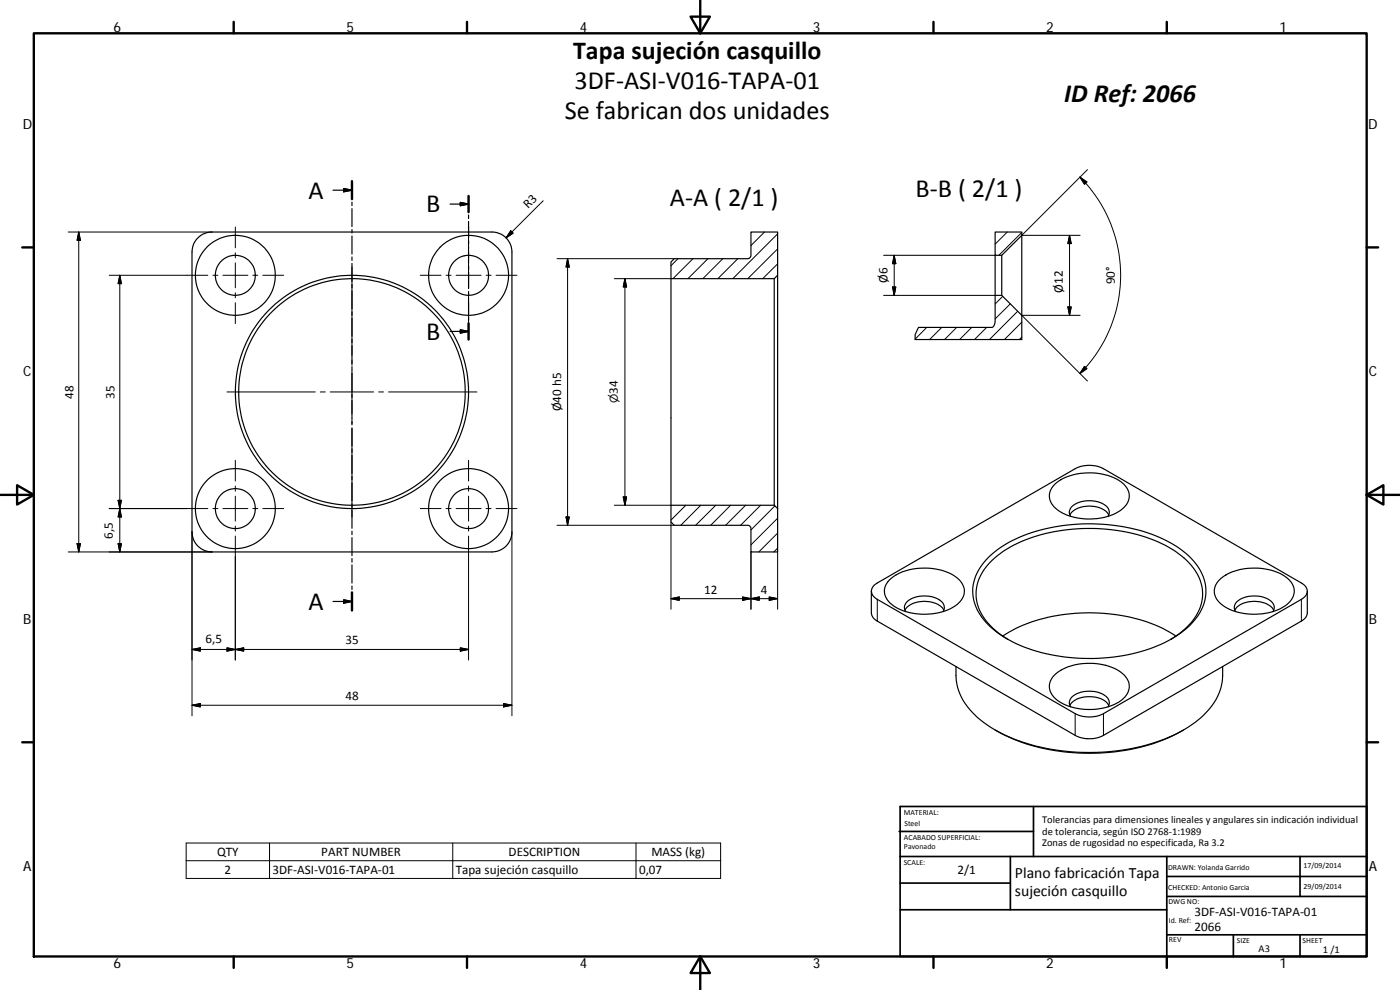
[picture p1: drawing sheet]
<svg xmlns="http://www.w3.org/2000/svg" width="420mm" height="297mm" viewBox="0 0 420 297" stroke-linecap="round" stroke-linejoin="round" font-family="sans-serif">
<g fill="none" stroke="#000" stroke-width=".36">
<path d="M99.9 57.1h5.7M103.1 56.6l2.5 .5-2.5 .5zM105.6 54.4v5.4M140.6 58.8v4.8M59 71.8a5.8 5.8 0 0 1 4.6-2.2h84a6 6 0 0 1 6 6v84a6 6 0 0 1-6 6h-84a6 6 0 0 1-6-6v-84l.5-2.3zM105.6 60.6v1.1M105.6 62.6v5.4M105.6 68.9v1M105.6 70.8v5.4M105.6 77.1v1M105.6 79v5.5M135.1 61.2h5.5"/>
<path d="M138.1 60.7l2.5 .5-2.5 .5zM140.6 64.5v1.1M140.6 66.4v4.9M140.6 72.2v1M140.6 74.1v4.8M140.6 79.8v1.1M202.3 77.6h22.3l.8-.8v-7.2h8v13l-1 1h-31v-5zM298.7 69.6h8v1l-6.1 6h-1.9zM298.7 76.6v12M300.6 76.6v12M306.7 70.6v24M105.6 85.3v1.1"/>
<path d="M105.6 87.2v5.5M105.6 93.6v1M105.6 95.5v5.4M135.1 99.4h5.5M138.1 99l2.5 .4-2.5 .5zM140.6 81.7v4.9M140.6 87.4v1.1M140.6 89.4v4.8M140.6 95.1v1.1M140.6 97v4.9M201.4 83.6v68M232.4 83.6v68"/>
<path d="M233.4 82.6v70M275.6 98.2h22a1.64 1.64 0 0 0 1.1-1.9v-7.7h1.9l6.1 6v7.3h-32.1v-1.5zM105.6 101.8v1M105.6 103.7v5.4M105.6 110v1.1M105.6 111.9v5.5M105.6 118.2v1.1M105.6 120.2v5.4M105.6 126.5v1M105.6 128.4v5.4M105.6 134.7v1M105.6 136.6v5.4"/>
<path d="M105.6 142.9v1.1M105.6 144.8v5.5M105.6 151.2v1M105.6 153.1v5.4M105.6 159.4v1M201.4 151.6h31l1 1v13h-8v-7l-.3-.6-.5-.4h-22.3l-.9-1zM316.4 145.5a16.8 16.8 0 0 1 15.4-3 9.2 9.2 0 0 1 7 5.1 5.2 5.2 0 0 1-3.1 5.9 18.1 18.1 0 0 1-18.5-.7 4.7 4.7 0 0 1-.8-7.3zM321.1 154.5a7.1 7.1 0 0 1 7.3-2.5 5.9 5.9 0 0 1 4.4 2.5M321.3 154.9a2.63 2.63 0 0 1 1.6-3.7 8.7 8.7 0 0 1 9.5 1 2.25 2.25 0 0 1 .1 2.7M103.1 180l2.5 .5-2.5 .5zM105.6 161.3v5.4M105.6 167.6v1.1"/>
<path d="M105.6 169.5v5.4M105.6 175.8v1.1M105.6 177.7v5.5M261.5 177.4v6.5a3 3 0 0 0 1.8 2.5l59.4 34.2a9.4 9.4 0 0 0 8.5 0l59.4-34.2a3 3 0 0 0 1.7-2.5v-6.5M262.2 175.7l1.1-.8 59.4-34.3a9.4 9.4 0 0 1 8.5 0l59.4 34.3a2.58 2.58 0 0 1 1.7 2.5 2.58 2.58 0 0 1-1.7 2.4l-59.4 34.3a9.4 9.4 0 0 1-8.5 0l-59.4-34.3a2.52 2.52 0 0 1-1.1-4.1zM266.9 174a16.9 16.9 0 0 1 15.4-3 8.9 8.9 0 0 1 7.1 5.7 5.7 5.7 0 0 1-3.8 5.7 18.1 18.1 0 0 1-17.9-1 4.6 4.6 0 0 1-.8-7.4zM297.2 166.7a41.3 41.3 0 0 1 23.4-9.2 52.6 52.6 0 0 1 31.8 6 17.8 17.8 0 0 1 9.5 12.9 15 15 0 0 1-6.5 12.7 46.1 46.1 0 0 1-27.2 8.5 48.2 48.2 0 0 1-29.1-8 15.5 15.5 0 0 1-7.1-13.4 15.5 15.5 0 0 1 5.2-9.5zM365.9 174a16.8 16.8 0 0 1 15.4-3 9.3 9.3 0 0 1 7 5.2 5.6 5.6 0 0 1-3.7 6.2 18.1 18.1 0 0 1-17.9-1 4.6 4.6 0 0 1-.8-7.4zM99.9 180.5h5.7M271.6 183.1a7 7 0 0 1 7.3-2.6 5.6 5.6 0 0 1 4.4 2.6M271.8 183.5a2.65 2.65 0 0 1 1.6-3.8 8.8 8.8 0 0 1 9.5 1.1 2.25 2.25 0 0 1 .1 2.7M286.9 200a17.7 17.7 0 0 0 7.5 16.1 50.4 50.4 0 0 0 27.1 9.5 59.9 59.9 0 0 0 34-6.7 22.4 22.4 0 0 0 10.9-12.7l.5-2.6v-3.6"/>
<path d="M300.9 190.8a49.3 49.3 0 0 1 31.6-6.6 44.2 44.2 0 0 1 20.4 6.6M351.3 191.9a17.8 17.8 0 0 0 9.5-11.8 13.7 13.7 0 0 0-5.4-12.7 42.2 42.2 0 0 0-24.9-8.7 49.5 49.5 0 0 0-29.5 6.7 17 17 0 0 0-8 11.3 14.1 14.1 0 0 0 5.9 12.6l3.6 2.6M370.6 183.1a7.1 7.1 0 0 1 7.3-2.6 5.7 5.7 0 0 1 4.3 2.6M370.8 183.5a2.6 2.6 0 0 1 1.6-3.8 8.7 8.7 0 0 1 9.5 1.1 2.18 2.18 0 0 1 .1 2.7M298.7 219a59.8 59.8 0 0 0 38.8 6.2 50.3 50.3 0 0 0 17.7-6.2M316.4 202.6a16.8 16.8 0 0 1 15.4-3 8.8 8.8 0 0 1 7.1 5.7 6.1 6.1 0 0 1-4.4 6 18 18 0 0 1-17.8-1.7 4.6 4.6 0 0 1-.3-7zM321.1 211.7a7 7 0 0 1 7.3-2.6 5.7 5.7 0 0 1 4.4 2.6M321.3 212.1a2.63 2.63 0 0 1 1.6-3.8 8.8 8.8 0 0 1 9.5 1.1 2.25 2.25 0 0 1 .1 2.7"/>
<circle cx="70.6" cy="82.6" r="6"/>
<circle cx="70.6" cy="82.6" r="12"/>
<circle cx="140.6" cy="82.6" r="6"/>
<circle cx="140.6" cy="82.6" r="12"/>
<circle cx="105.6" cy="117.6" r="35"/>
<circle cx="105.6" cy="117.6" r="34"/>
<circle cx="70.6" cy="152.6" r="6"/>
<circle cx="70.6" cy="152.6" r="12"/>
<circle cx="140.6" cy="152.6" r="6"/>
<circle cx="140.6" cy="152.6" r="12"/>
</g>
<g fill="none" stroke="#000" stroke-width=".3">
<path d="M324.1 53.1a41.6 41.6 0 0 1 0 59M324.1 53.1l2.1 1.5-.7 .7zM326.4 50.9l-19.7 19.7h17.5M20.5 69.6h43.1M23.6 69.6v96M23.6 69.6l.5 2.5h-1zM70.6 68.1v6.3M70.6 75.9v1.5M70.6 78.9v7.5M140.6 68.1v6.3M140.6 75.9v1.5M140.6 78.9v7.5"/>
<path d="M153.3 69.2l.7 .8-2.1 1.4zM163 60.2l-11.1 11.2M167.2 77.6h35.1M170.3 77.6v80M170.3 77.6l.5 2.5h-.9zM203.5 77.6l-2.1 2.1M208 77.6l-6 6M212.5 77.6l-6 6M216.9 77.6l-6 6M221.4 77.6l-6 6M229.4 69.6l-4 4.1M233.4 79.2l-4.5 4.4"/>
<path d="M233.4 74.7l-9 8.9M233.4 70.2l-13.5 13.4M265.2 76.6h33.5M268.4 76.6v12M268.4 76.6l.4 2.5h-.9zM302.3 69.6l-3.6 3.7M306.7 69.7l-6.9 6.9M321 70.6v24M321 70.6l.5 2.5h-1zM32.8 82.6h29.6M36 82.6l.4 2.5h-1zM36 82.6v83"/>
<path d="M63.9 82.6h1.5M66.9 82.6h7.5M70.6 87.9v1.4M70.6 90.8v6.3M75.9 82.6h1.5M78.9 82.6h6.2M105.6 80.1v26.5M126.1 82.6h6.3M133.9 82.6h1.5M136.9 82.6h7.5M140.6 87.9v1.4M140.6 90.8v6.3"/>
<path d="M145.9 82.6h1.5M148.9 82.6h6.2M184.4 83.6h17M187.5 83.6v68M187.5 83.6l.6 2.5h-1.1zM265.2 88.6h33.5M267.9 86.1h.9l-.4 2.5zM278.1 98.2l-3.5 3.5M282.6 98.2l-3.6 3.7M287.1 98.2l-3.6 3.7M291.6 98.2l-3.6 3.7M296.1 98.2l-3.6 3.7"/>
<path d="M300.9 88.9l-2.2 2.3M303.2 91.2l-4.5 4.5M305.4 93.4l-8.4 8.5M306.7 96.7l-5.3 5.2M320.5 92.1h1l-.5 2.5zM324.2 94.6h-17.5l19.7 19.7M68.1 117.6h26.5M96.1 117.6h1.5M99.1 117.6h13M105.6 108.1v1.5M105.6 111.1v13M113.6 117.6h1.5"/>
<path d="M116.6 117.6h26.5M306.7 101.2l-.8 .7M325.5 109.9l.7 .7-2.1 1.5zM70.6 138.1v6.2M105.6 125.6v1.5M105.6 128.6v26.5M140.6 138.1v6.2M32.8 152.6h29.6M35.4 150.1h1l-.4 2.5zM36 152.6l.4 2.5h-1zM57.6 159.6v55.2M63.9 152.6h1.5"/>
<path d="M66.9 152.6h7.5M70.6 145.8v1.6M70.6 148.9v7.5M70.6 157.9v1.4M75.9 152.6h1.5M78.9 152.6h6.2M126.1 152.6h6.3M133.9 152.6h1.5M136.9 152.6h7.5M140.6 145.8v1.6M140.6 148.9v7.5M140.6 157.9v1.4"/>
<path d="M145.9 152.6h1.5M148.9 152.6h6.2M153.6 159.6v55.2M167.2 157.6h35.1M169.9 155.1h.9l-.5 2.5zM184.4 151.6h17M187 149.1h1.1l-.6 2.5zM201.4 156.6v26.2M205.8 151.6l-4.4 4.4M210.3 151.6l-6 6M214.8 151.6l-6 6M219.3 151.6l-6 6"/>
<path d="M223.8 151.6l-6 6M228.3 151.6l-6 6M232.5 151.8l-7.1 7.2M233.4 160l-5.7 5.6M233.4 155.5l-8 8M20.5 165.6h43.1M23.1 163.1h1l-.5 2.5zM35.4 163.1h1l-.4 2.5zM70.6 160.8v37.2M140.6 160.8v37.2M201.4 179.6l2.4-.5v1zM201.4 179.6h32"/>
<path d="M222.9 179.1l2.5 .5-2.5 .5zM225.4 179.6l2.4-.5v1zM225.4 165.6v17.2M230.9 179.1l2.5 .5-2.5 .5zM233.4 165.6v17.2M233.4 164.5l-1.2 1.1M263.3 179.8v6.6M390.6 179.8v6.6M57.6 194.9l2.5-.5v1zM57.6 194.9h83M68.1 194.4l2.5 .5-2.5 .5zM70.6 194.9l2.5-.5v1z"/>
<path d="M138.1 194.4l2.5 .5-2.5 .5zM57.6 211.6l2.5-.5v1zM57.6 211.6h96M151.1 211.1l2.5 .5-2.5 .5zM322.7 214.1v6.5M331.2 214.1v6.5M55.9 252.9h160.4v10.7h-160.4zM55.9 258.3h160.4M80.9 252.9v10.7M135.9 252.9v10.7M190.9 252.9v10.7"/>
</g>
<g fill="none" stroke="#000" stroke-width=".71">
<path d="M10.1 10h400.1v277h-400.1zM70.1 6.6v3.4M140.2 6.6v3.4M207.3 5h5.8l-2.9 5zM210.2 0v10M280.2 6.6v3.4M350.2 6.6v3.4M105.6 54.4v5.4M140.6 58.8v4.8M6.7 74.2h3.4M410.2 74.2h3.4M140.6 97v4.9"/>
<path d="M.2 148.5h9.9M5.1 145.6l5 2.9-5 2.9zM410.2 148.5l5-2.9v5.8zM410.2 148.5h9.9M105.6 177.7v5.5M6.7 222.7h3.4M410.2 222.7h3.4M70.1 287v3.4M140.2 287v3.4M210.2 287l2.9 5h-5.8zM210.2 287v10M280.2 287v3.4"/>
<path d="M350.2 287v3.4"/>
</g>
<g fill="none" stroke="#000" stroke-width=".51">
<path d="M269.8 249.5h40.4M270.1 257h140.1M270.1 242h140.1v45h-140.1zM303.2 257v16M310.2 242v15M350.2 257v30M390.2 257v12M270.1 273h80.1M270.1 265h33.1M350.2 269h60M350.2 263h60M350.2 280.5h60"/>
<path d="M370.2 280.5v6.5M390.2 280.5v6.5"/>
</g>
<path d="M103.1 56.6l2.5 .5-2.5 .5zM138.1 60.7l2.5 .5-2.5 .5zM138.1 99l2.5 .4-2.5 .5zM103.1 180l2.5 .5-2.5 .5z" fill="#000" stroke="#000" stroke-width=".36"/>
<g fill="#000" stroke="#000" stroke-width=".3">
<path d="M324.1 53.1l2.1 1.5-.7 .7zM23.6 69.6l.5 2.5h-1zM153.3 69.2l.7 .8-2.1 1.4zM268.4 76.6l.4 2.5h-.9zM321 70.6l.5 2.5h-1zM36 82.6l.4 2.5h-1zM170.3 77.6l.5 2.5h-.9zM187.5 83.6l.6 2.5h-1.1zM267.9 86.1h.9l-.4 2.5zM320.5 92.1h1l-.5 2.5zM325.5 109.9l.7 .7-2.1 1.5zM35.4 150.1h1l-.4 2.5z"/>
<path d="M36 152.6l.4 2.5h-1zM169.9 155.1h.9l-.5 2.5zM187 149.1h1.1l-.6 2.5zM23.1 163.1h1l-.5 2.5zM35.4 163.1h1l-.4 2.5zM201.4 179.6l2.4-.5v1zM225.4 179.6l2.4-.5v1zM57.6 194.9l2.5-.5v1zM68.1 194.4l2.5 .5-2.5 .5zM70.6 194.9l2.5-.5v1zM138.1 194.4l2.5 .5-2.5 .5zM222.9 179.1l2.5 .5-2.5 .5z"/>
<path d="M230.9 179.1l2.5 .5-2.5 .5zM57.6 211.6l2.5-.5v1zM151.1 211.1l2.5 .5-2.5 .5z"/>
</g>
<g font-size="7.9">
<text x="172.4" y="26.7">3DF‐ASI‐V016‐TAPA‐01</text>
<text x="169.5" y="35.7">Se fabrican dos unidades</text>
<text x="319.4" y="30.6">ID Ref: 2066</text>
<text x="92.6" y="59.6">A</text>
<text x="274.8" y="59.2">B‐B ( 2/1 )</text>
<text x="127.9" y="63.7">B</text>
<text x="201" y="61.7">A‐A ( 2/1 )</text>
<text x="127.9" y="102">B</text>
<text x="92.6" y="182.9">A</text>
</g>
<text font-size="7.8" x="172" y="17.7">Tapa sujeción casquillo</text>
<g font-size="4.7">
<text x="304.6" y="263.5">Plano fabricación Tapa</text>
<text x="304.6" y="268.9">sujeción casquillo</text>
</g>
<g font-size="4.2">
<text x="34" y="9.6">6</text>
<text x="104" y="9.6">5</text>
<text x="174" y="9.6">4</text>
<text x="244" y="9.6">3</text>
<text x="314" y="9.6">2</text>
<text x="384" y="9.6">1</text>
<text x="6.8" y="38.7">D</text>
<text x="410.6" y="38.7">D</text>
<text x="7" y="112.9">C</text>
<text x="410.8" y="112.9">C</text>
<text x="7" y="187.1">B</text>
<text x="410.8" y="187.1">B</text>
<text x="7" y="261.3">A</text>
<text x="410.8" y="261.3">A</text>
<text x="34" y="290.4">6</text>
<text x="104" y="290.4">5</text>
<text x="174" y="290.4">4</text>
<text x="244" y="290.4">3</text>
<text x="314" y="290.4">2</text>
<text x="384" y="290.4">1</text>
</g>
<g font-size="3.9">
<text x="158.5" y="62.6" transform="rotate(-45 158.5 62.6)">R3</text>
<text x="266.4" y="84.9" transform="rotate(-90 266.4 84.9)">Ø6</text>
<text x="319" y="87.8" transform="rotate(-90 319 87.8)">Ø12</text>
<text x="334.6" y="85.3" transform="rotate(-90 334.6 85.3)">90°</text>
<text x="22.1" y="119.6" transform="rotate(-90 22.1 119.6)">48</text>
<text x="34.4" y="119.6" transform="rotate(-90 34.4 119.6)">35</text>
<text x="185.4" y="118.2" transform="rotate(-90 185.4 118.2)">34</text>
<text x="168.4" y="123.4" transform="rotate(-90 168.4 123.4)">Ø40 h5</text>
<text x="33.9" y="161.6" transform="rotate(-90 33.9 161.6)">6,5</text>
<text x="211.3" y="178.1">12</text>
<text x="228.3" y="178.1">4</text>
<text x="61.6" y="192.8">6,5</text>
<text x="103.6" y="193.3">35</text>
<text x="103.6" y="210">48</text>
<text x="65.1" y="256.9">QTY</text>
<text x="96.4" y="256.8">PART NUMBER</text>
<text x="152.6" y="256.9">DESCRIPTION</text>
<text x="195.5" y="257">MASS (kg)</text>
<text x="67.4" y="262.2">2</text>
<text x="81.8" y="262.2">3DF‐ASI‐V016‐TAPA‐01</text>
<text x="136.8" y="262.2">Tapa sujeción casquillo</text>
<text x="191.8" y="262.2">0,07</text>
<text x="287.4" y="262.1">2/1</text>
<text x="358.5" y="274.9">3DF‐ASI‐V016‐TAPA‐01</text>
<text x="358.5" y="279.4">2066</text>
</g>
<text font-size="3.2" x="185.4" y="121" transform="rotate(-90 185.4 121)">⌀</text>
<g font-size="3.1">
<text x="312.8" y="246.8">Tolerancias para dimensiones lineales y angulares sin indicación individual</text>
<text x="312.8" y="250.4">de tolerancia, según ISO 2768‐1:1989</text>
<text x="312.8" y="254">Zonas de rugosidad no especificada, Ra 3.2</text>
<text x="377.7" y="285.6">A3</text>
<text x="397" y="285.9">1 /1</text>
</g>
<g font-size="2.4">
<text x="271.2" y="244.4">MATERIAL:</text>
<text x="271.3" y="251.9">ACABADO SUPERFICIAL:</text>
<text x="271.4" y="247.9">Steel</text>
<text x="271.3" y="254.6">Pavonado</text>
<text x="271.2" y="259.7">SCALE:</text>
<text x="350.6" y="260.9">DRAWN: Yolanda Garrido</text>
<text x="391.2" y="260.6">17/09/2014</text>
<text x="350.6" y="267">CHECKED: Antonio Garcia</text>
<text x="391.2" y="266.6">29/09/2014</text>
<text x="350.7" y="271.4">DWG NO:</text>
<text x="350.8" y="276.8">Id. Ref:</text>
<text x="350.8" y="282.8">REV</text>
<text x="371.2" y="282.9">SIZE</text>
<text x="390.9" y="282.9">SHEET</text>
</g>
</svg>
